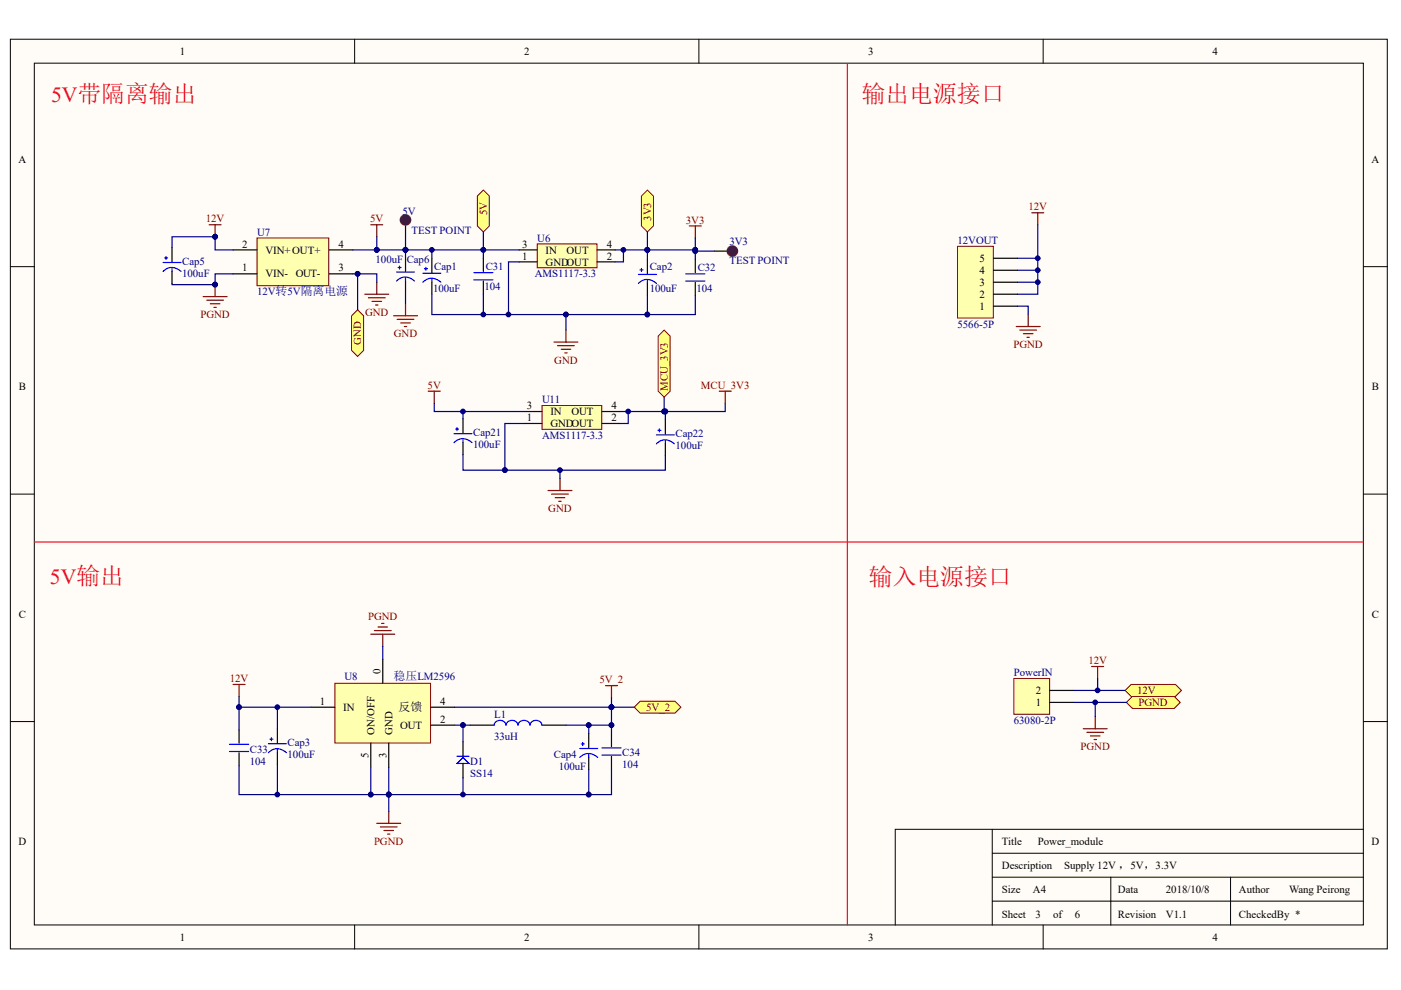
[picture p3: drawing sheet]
<svg xmlns="http://www.w3.org/2000/svg" width="297mm" height="210mm" viewBox="0 0 297 210" stroke-linecap="round" stroke-linejoin="round" font-family="sans-serif">
<g fill="#fffcf8" stroke="#000" stroke-width=".21">
<path d="M2.2 8.3h291.9v192.9h-291.9z"/>
<path d="M7.3 13.4h281.8v182.7h-281.8z"/>
</g>
<g fill="none" stroke="#000" stroke-width=".21">
<path d="M75.2 8.3v5.1M148.2 8.3v5.1M221.2 8.3v5.1M2.2 56.5h5.1M289.1 56.5h5.1M2.2 104.8h5.1M289.1 104.8h5.1M2.2 153h5.1M289.1 153h5.1M210.4 175.8v20.3M289.1 175.8h-99.3v20.3M75.2 196.1v5.1"/>
<path d="M148.2 196.1v5.1M210.4 180.9h78.7M210.4 186h78.7M210.4 191.1h78.7M221.2 196.1v5.1M235.5 186v10.1M260.9 186v10.1"/>
</g>
<path d="M113.9 51.7h12.7v5.1h-12.7z" fill="#ffffb0" stroke="#800000" stroke-width=".21"/>
<path d="M110.1 55.5h3.8M110.1 53h3.8M126.6 55.5h3.8M126.6 53h3.8" fill="none" stroke="#000" stroke-width=".25"/>
<g fill="none" stroke="#800000" stroke-width=".25">
<path d="M218.8 45.1h2.5M220 45.1v2.6M215.5 69.2h5M216.2 70h3.6M217 70.8h2M217.7 71.5h.5M218 66.7v2.5M229.7 154.5h5.1M230.4 155.3h3.6M231.2 156h2M231.4 141.3h2.6M232 156.8h.5"/>
<path d="M232.2 152v2.5M232.7 141.3v2.6"/>
</g>
<g fill="#ffff80" stroke="#800000" stroke-width=".21">
<path d="M238.8 148.9l1.3-1.2h8.9l1.2 1.2-1.2 1.3h-8.9z" fill-rule="evenodd"/>
<path d="M238.6 146.4l1.2-1.3h9.4l1.3 1.3-1.3 1.3h-9.4z" fill-rule="evenodd"/>
</g>
<path d="M232.2 148.9v3.1M232.7 143.9v2.5" fill="none" stroke="#000080" stroke-width=".25"/>
<g fill="#000080" stroke="#000080" stroke-width=".21">
<circle cx="232.7" cy="146.4" r=".5"/>
<circle cx="232.2" cy="148.9" r=".5"/>
<circle cx="45.6" cy="50.2" r=".5"/>
<circle cx="45.6" cy="60.3" r=".5"/>
</g>
<g fill="none" stroke="#800000" stroke-width=".25">
<path d="M44.3 47.7h2.6M45.6 47.7v2.5M78.6 47.7h2.6M79.9 47.7v2.5M79.9 59.8v2.6M43.1 62.9h5M43.8 63.6h3.6M44.6 64.4h2M45.4 65.2h.5M45.6 60.3v2.6M77.3 62.4h5.1M78.1 63.1h3.6"/>
<path d="M78.9 63.9h2M79.6 64.7h.5"/>
</g>
<path d="M71 144.9h20.3v12.6h-20.3z" fill="#ffffb0" stroke="#800000" stroke-width=".21"/>
<g fill="none" stroke="#000" stroke-width=".25">
<path d="M91.6 54.8v3M91.6 59.8v2.6M102.5 54.8v2.8M102.5 59.6v2.8M137.3 55v3.1M147.4 55v2.8M147.4 59.8v2.8M151.5 53.2h2.5M137.3 60.1v2.5M81.2 139.8v5.1M50.7 154.8v2.8M50.7 159.6v2.8"/>
<path d="M58.8 154.5v3.1M58.8 159.6v2.5M65.9 149.9h5.1M78.6 157.6v5M82.4 157.6v5M91.3 149.9h5.1M91.3 153.8h5.1M98.2 157.3v3.1M99.7 153.8h5.1M114.9 153.8h5.1M124.8 155.5v3.1M129.6 155.5v2.8"/>
<path d="M98.2 161.9v3M124.8 160.6v2.5M129.6 160.4v2.7"/>
</g>
<g fill="none" stroke="#00f" stroke-width=".25">
<path d="M89.7 59.8a2.6 2.6 0 0 1 3.8 0M89.7 57.9h3.8M90 57h.6M90.3 56.7v.6M91.6 59.2v.6M100.4 59.3h4.1M100.4 57.8h4.1M135.4 58.2h3.8M135.7 57.2h.6M136 56.9v.7M137.3 59.5v.6M145.4 59.6h4"/>
<path d="M145.4 58.1h4M135.4 60.1a2.6 2.6 0 0 1 3.8 0M48.7 159.3h4M48.7 157.8h4M56.9 159.6a2.6 2.6 0 0 1 3.8 0M56.9 157.7h3.8M57.2 156.7h.7M57.5 156.4v.7M58.8 159v.6M114.9 153.8a1.3 1.3 0 0 0-1.3-1.1 1.3 1.3 0 0 0-1.2 1.1 1.3 1.3 0 0 0-1.3-1.1 1.3 1.3 0 0 0-1.3 1.1 1.3 1.3 0 0 0-1.3-1.1 1.3 1.3 0 0 0-1.2 1.1 1.28 1.28 0 0 0-1.3-1.1 1.28 1.28 0 0 0-1.2 1.1M122.9 158.7h3.8M123.2 157.7h.7"/>
<path d="M123.6 157.4v.7M124.8 160v.6M127.6 158.6h4.1M96.9 161.9l1.3-1.3 1.2 1.3zM96.9 160.4h2.5M122.9 160.6a2.6 2.6 0 0 1 3.8 0M127.6 160.1h4.1"/>
</g>
<g fill="none" stroke="#000080" stroke-width=".25">
<path d="M91.6 53v1.8M102.5 53v1.8M110.1 55.5h-2.3v11.2M91.6 62.4v4.3h28.4M102.5 62.4v4.3M137.3 62.6v4.1h10.1v-4.1M137.3 66.7h-17.3v3.3M50.7 147.7v2.2M58.8 149.9v4.6M65.9 149.9h-15.2v4.9M96.4 153.8h1.8v3.5M98.2 153.8h1.5"/>
<path d="M120 153.8h4.8v1.7M124.8 153.8h4.8v1.7M129.6 147.9v2M50.7 162.4v6.1h27.9M58.8 162.1v6.4M78.6 162.6v5.9h46.2M82.4 162.6v9.4M98.2 164.9v3.6M124.8 163.1v5.4h4.8v-5.4"/>
</g>
<g fill="#000080" stroke="#000080" stroke-width=".21">
<circle cx="91.6" cy="53" r=".5"/>
<circle cx="102.5" cy="53" r=".5"/>
<circle cx="137.2" cy="66.7" r=".5"/>
<circle cx="102.5" cy="66.7" r=".5"/>
<circle cx="107.8" cy="66.7" r=".5"/>
<circle cx="120" cy="66.7" r=".5"/>
<circle cx="50.7" cy="149.9" r=".5"/>
<circle cx="58.8" cy="149.9" r=".5"/>
<circle cx="98.2" cy="153.7" r=".5"/>
<circle cx="129.6" cy="153.7" r=".5"/>
<circle cx="124.8" cy="153.7" r=".5"/>
<circle cx="58.8" cy="168.5" r=".5"/>
<circle cx="78.6" cy="168.5" r=".5"/>
<circle cx="82.4" cy="168.5" r=".5"/>
<circle cx="98.2" cy="168.5" r=".5"/>
<circle cx="124.8" cy="168.5" r=".5"/>
<circle cx="129.6" cy="149.9" r=".5"/>
</g>
<g fill="none" stroke="#800000" stroke-width=".25">
<path d="M146.1 47.9h2.6M147.4 47.9v2.5M117.5 72.5h5M118.2 73.3h3.6M119 74.1h2M119.7 74.8h.6M120 70v2.5M49.4 145.1h2.6M50.7 145.1v2.6M128.4 145.4h2.5M129.6 145.4v2.5M79.9 174.6h5.1"/>
<path d="M80.6 175.3h3.6M81.4 176.1h2M82.2 176.8h.5M82.4 172v2.6"/>
</g>
<circle cx="155.3" cy="53.2" r=".6" fill="none" stroke="#602732" stroke-width="1.3"/>
<circle cx="86" cy="46.6" r=".6" fill="#fffcf8" stroke="#602732" stroke-width="1.3"/>
<path d="M86 47.9v2.5" fill="none" stroke="#000" stroke-width=".25"/>
<path d="M86 53h24.1M147.4 53v.2h4.1M147.4 53.2v1.8M81.2 137v2.8" fill="none" stroke="#000080" stroke-width=".25"/>
<g fill="#000080" stroke="#000080" stroke-width=".21">
<circle cx="86" cy="53" r=".5"/>
<circle cx="147.4" cy="53.2" r=".5"/>
<circle cx="147.4" cy="53" r=".5"/>
</g>
<path d="M78.6 134.5h5.1M79.4 133.7h3.5M80.1 132.9h2.1M80.9 132.2h.5M81.2 134.5v2.5" fill="none" stroke="#800000" stroke-width=".25"/>
<path d="M179.7 13.6v182.5M7.3 114.9h281.8" fill="none" stroke="#ee0e22" stroke-width=".25"/>
<g fill="#ffff80" stroke="#800000" stroke-width=".21">
<path d="M134.5 149.9l1.2-1.2h7.4l1.3 1.2-1.3 1.3h-7.4z" fill-rule="evenodd"/>
<path d="M136 41.6l1.3-1.3 1.2 1.3v6.3l-1.2 1.3-1.3-1.3z" fill-rule="evenodd"/>
<path d="M101.2 41.6l1.3-1.3 1.2 1.3v6.3l-1.2 1.3-1.3-1.3z" fill-rule="evenodd"/>
</g>
<path d="M102.5 49.2v3.8M137.3 49.2v5.8M147.4 50.4v2.6h-17M96.4 149.9h38.1M129.6 149.9v3.9" fill="none" stroke="#000080" stroke-width=".25"/>
<g fill="#000080" stroke="#000080" stroke-width=".21">
<circle cx="102.5" cy="53" r=".5"/>
<circle cx="147.4" cy="53" r=".5"/>
<circle cx="137.2" cy="53" r=".5"/>
<circle cx="129.6" cy="149.9" r=".5"/>
<circle cx="129.6" cy="153.7" r=".5"/>
</g>
<path d="M74.6 66.9l1.2-1.2 1.3 1.2v7.4l-1.3 1.3-1.2-1.3z" fill-rule="evenodd" fill="#ffff80" stroke="#800000" stroke-width=".21"/>
<path d="M34.6 57.6a2.6 2.6 0 0 1 3.8 0M34.6 55.7h3.8M34.9 54.7h.6M35.2 54.4v.6M36.5 56.9v.7M84.1 59.6a2.6 2.6 0 0 1 3.8 0M86 59v.6" fill="none" stroke="#00f" stroke-width=".25"/>
<path d="M36.5 52.5v3M36.5 57.6v2.5M86 59.6v2.5" fill="none" stroke="#000" stroke-width=".25"/>
<path d="M86 50.4v2.6h-6.1M86 62.1v2.3" fill="none" stroke="#000080" stroke-width=".25"/>
<g fill="#000080" stroke="#000080" stroke-width=".21">
<circle cx="86" cy="53" r=".5"/>
<circle cx="79.9" cy="53" r=".5"/>
</g>
<path d="M83.4 66.9h5.1M84.2 67.7h3.6M85 68.5h2M85.7 69.2h.5M86 64.4v2.5" fill="none" stroke="#800000" stroke-width=".25"/>
<path d="M114.9 86h12.7v5h-12.7z" fill="#ffffb0" stroke="#800000" stroke-width=".21"/>
<path d="M98.2 88.8v3M98.2 93.9v2.5M111.1 89.8h3.8M111.1 87.3h3.8M127.6 89.8h3.8M127.6 87.3h3.8M141.1 89v3.1M141.1 94.1v2.5" fill="none" stroke="#000" stroke-width=".25"/>
<path d="M90.8 82.9h2.5M92.1 82.9v2.6M152.5 82.9h2.5M153.8 82.9v2.6M116.2 104h5.1M117 104.8h3.5M117.7 105.5h2M118.5 106.3h.5M118.7 101.5v2.5" fill="none" stroke="#800000" stroke-width=".25"/>
<path d="M96.3 93.9a2.6 2.6 0 0 1 3.8 0M96.3 91.9h3.8M96.6 91h.6M96.9 90.7v.6M98.2 93.2v.7M139.2 94.1a2.6 2.6 0 0 1 3.8 0M139.2 92.2h3.8M139.5 91.2h.6M139.8 90.9v.7M141.1 93.5v.6" fill="none" stroke="#00f" stroke-width=".25"/>
<path d="M92.1 85.5v1.8h19M98.2 87.3v1.5M111.1 89.8h-4.1v9.9h-8.8v-3.3M118.7 99.7v1.8M141.1 96.6v3.1h-34.1M153.8 85.5v1.8h-12.7v1.7" fill="none" stroke="#000080" stroke-width=".25"/>
<g fill="#000080" stroke="#000080" stroke-width=".21">
<circle cx="98.2" cy="87.2" r=".5"/>
<circle cx="118.7" cy="99.7" r=".5"/>
<circle cx="107" cy="99.7" r=".5"/>
<circle cx="141.1" cy="87.2" r=".5"/>
</g>
<path d="M139.5 71.3l1.3-1.3 1.3 1.3v11.6l-1.3 1.3-1.3-1.3z" fill-rule="evenodd" fill="#ffff80" stroke="#800000" stroke-width=".21"/>
<path d="M131.4 87.3h9.4M140.8 84.2v3.1h.3" fill="none" stroke="#000080" stroke-width=".25"/>
<g fill="#000080" stroke="#000080" stroke-width=".21">
<circle cx="140.8" cy="87.2" r=".5"/>
<circle cx="141.1" cy="87.2" r=".5"/>
</g>
<path d="M54.5 50.4h15.2v10.2h-15.2z" fill="#ffffb0" stroke="#800000" stroke-width=".21"/>
<path d="M49.4 58.1h5.1M49.4 53h5.1M69.7 58.1h5.1M69.7 53h5.1" fill="none" stroke="#000" stroke-width=".25"/>
<path d="M36.5 52.5v-2.3h9.1v2.8h3.8M49.4 58.1h-3.8v2.2h-9.1v-.2M74.8 58.1h1M79.9 59.8v-1.7h-4.1v7.6M79.9 50.2v2.8h-5.1" fill="none" stroke="#000080" stroke-width=".25"/>
<g fill="#000080" stroke="#000080" stroke-width=".21">
<circle cx="45.6" cy="60.3" r=".5"/>
<circle cx="45.6" cy="50.2" r=".5"/>
<circle cx="79.9" cy="53" r=".5"/>
<circle cx="75.8" cy="58.1" r=".5"/>
</g>
<path d="M214.9 143.9h7.6v7.5h-7.6z" fill="#ffffb0" stroke="#800000" stroke-width=".21"/>
<path d="M222.6 148.9h5M222.6 146.4h5" fill="none" stroke="#000" stroke-width=".25"/>
<path d="M227.6 146.4h11M227.6 148.9h11.2" fill="none" stroke="#000080" stroke-width=".25"/>
<path d="M203 52.2h7.6v15.2h-7.6z" fill="#ffffb0" stroke="#800000" stroke-width=".21"/>
<path d="M210.6 59.8h5.1M210.6 57.3h5.1M210.6 54.8h5.1M210.6 64.9h5.1M210.6 62.4h5.1" fill="none" stroke="#000" stroke-width=".25"/>
<path d="M132.2 53v2.5h-1.8M215.7 54.8h4.3M215.7 57.3h4.3M215.7 59.8h4.3M220 47.7v14.7h-4.3M215.7 64.9h2.3v1.8M133.2 87.3v2.5h-1.8" fill="none" stroke="#000080" stroke-width=".25"/>
<g fill="#000080" stroke="#000080" stroke-width=".21">
<circle cx="220" cy="54.8" r=".5"/>
<circle cx="220" cy="57.3" r=".5"/>
<circle cx="220" cy="59.8" r=".5"/>
<circle cx="133.2" cy="87.2" r=".5"/>
<circle cx="132.2" cy="53" r=".5"/>
</g>
<g font-size="5" fill="#ee0e22">
<text x="182.7" y="21.5">输出电源接口</text>
<text x="184.2" y="124.1">输入电源接口</text>
</g>
<g font-size="4.6" fill="#ee0e22">
<text x="10.8" y="21.5">5V带隔离输出</text>
<text x="10.6" y="123.8">5V输出</text>
</g>
<text font-size="3.9" fill="#000080" x="85" y="56.7">PICap601</text>
<text font-size="2.5" fill="#000080" x="83.4" y="144.1">稳压LM2596</text>
<text font-size="2.5" x="84.5" y="150.7">反馈</text>
<g font-size="2.3">
<text x="38.1" y="11.6">1</text>
<text x="111.1" y="11.6">2</text>
<text x="184.1" y="11.6">3</text>
<text x="257.1" y="11.6">4</text>
<text x="3.9" y="34.5">A</text>
<text x="290.8" y="34.5">A</text>
<text x="51.3" y="52.5">2</text>
<text x="56.3" y="53.8">VIN+OUT+</text>
<text x="71.8" y="52.5">4</text>
<text x="110.7" y="52.5">3</text>
<text x="115.7" y="53.8">IN</text>
<text x="120.1" y="53.8">OUT</text>
<text x="128.6" y="52.5">4</text>
<text x="51.3" y="57.6">1</text>
<text x="56.3" y="58.8">VIN- OUT-</text>
<text x="71.8" y="57.6">3</text>
<text x="110.7" y="55">1</text>
<text x="115.7" y="56.3">GNDOUT</text>
<text x="128.6" y="55">2</text>
<text x="207.7" y="58.1">4</text>
<text x="207.7" y="55.5">5</text>
<text x="207.7" y="65.7">1</text>
<text x="207.7" y="63.2">2</text>
<text x="207.7" y="60.6">3</text>
<text x="4" y="82.7">B</text>
<text x="290.8" y="82.7">B</text>
<text x="111.7" y="89.3">1</text>
<text x="111.7" y="86.7">3</text>
<text x="116.7" y="88">IN</text>
<text x="121.1" y="88">OUT</text>
<text x="129.7" y="89.3">2</text>
<text x="129.7" y="86.7">4</text>
<text x="116.7" y="90.6">GNDOUT</text>
<text x="4" y="130.9">C</text>
<text x="290.8" y="130.9">C</text>
<text x="80.7" y="142.8" transform="rotate(-90 80.7 142.8)">0</text>
<text x="67.8" y="149.5">1</text>
<text x="93.3" y="149.5">4</text>
<text x="219.6" y="149.7">1</text>
<text x="219.6" y="147.2">2</text>
<text x="72.8" y="150.7">IN</text>
<text x="79.4" y="155.8" transform="rotate(-90 79.4 155.8)">ON/OFF</text>
<text x="83.2" y="155.8" transform="rotate(-90 83.2 155.8)">GND</text>
<text x="84.8" y="154.5">OUT</text>
<text x="93.3" y="153.3">2</text>
<text x="78.1" y="160.7" transform="rotate(-90 78.1 160.7)">5</text>
<text x="81.9" y="160.7" transform="rotate(-90 81.9 160.7)">3</text>
<text x="3.9" y="179.1">D</text>
<text x="212.4" y="179.1">Title</text>
<text x="220" y="179.1">Power_module</text>
<text x="290.8" y="179.1">D</text>
<text x="212.4" y="184.2">Description</text>
<text x="225.6" y="184.2">Supply 12V ，5V，3.3V</text>
<text x="212.4" y="189.3">Size</text>
<text x="219" y="189.3">A4</text>
<text x="237" y="189.3">Data</text>
<text x="247.2" y="189.3">2018/10/8</text>
<text x="262.7" y="189.3">Author</text>
<text x="273.3" y="189.3">Wang Peirong</text>
<text x="212.4" y="194.6">Sheet</text>
<text x="219.5" y="194.6">3</text>
<text x="223.3" y="194.6">of</text>
<text x="227.9" y="194.6">6</text>
<text x="237" y="194.6">Revision</text>
<text x="247.2" y="194.6">V1.1</text>
<text x="262.7" y="194.6">CheckedBy *</text>
<text x="38.1" y="199.4">1</text>
<text x="111.1" y="199.4">2</text>
<text x="184.1" y="199.4">3</text>
<text x="257.1" y="199.4">4</text>
</g>
<g font-size="2.3" fill="#800000">
<text x="43.6" y="47.2">12V</text>
<text x="78.5" y="47.2">5V</text>
<text x="103.3" y="45.6" transform="rotate(-90 103.3 45.6)">5V</text>
<text x="138" y="46.8" transform="rotate(-90 138 46.8)">3V3</text>
<text x="145.4" y="47.4">3V3</text>
<text x="218.1" y="44.6">12V</text>
<text x="42.5" y="67.5">PGND</text>
<text x="77.4" y="67">GND</text>
<text x="83.5" y="71.5">GND</text>
<text x="76.6" y="73" transform="rotate(-90 76.6 73)">GND</text>
<text x="117.5" y="77.1">GND</text>
<text x="214.9" y="73.8">PGND</text>
<text x="90.7" y="82.4">5V</text>
<text x="141.6" y="82.8" transform="rotate(-90 141.6 82.8)">MCU_3V3</text>
<text x="148.6" y="82.4">MCU_3V3</text>
<text x="116.3" y="108.6">GND</text>
<text x="78" y="131.4">PGND</text>
<text x="230.8" y="140.8">12V</text>
<text x="48.7" y="144.6">12V</text>
<text x="127.1" y="144.9">5V_2</text>
<text x="241.1" y="147.2">12V</text>
<text x="241.4" y="149.7">PGND</text>
<text x="137" y="150.7">5V_2</text>
<text x="229.1" y="159.1">PGND</text>
<text x="79.3" y="179.1">PGND</text>
</g>
<g font-size="2.3" fill="#000080">
<text x="85.4" y="45.5">5V</text>
<text x="54.5" y="50">U7</text>
<text x="87.2" y="49.7">TEST POINT</text>
<text x="113.9" y="51.2">U6</text>
<text x="154.7" y="52">3V3</text>
<text x="203" y="51.7">12VOUT</text>
<text x="38.6" y="56.2">Cap5</text>
<text x="38.6" y="58.7">100uF</text>
<text x="79.6" y="55.8">100uF</text>
<text x="86.2" y="55.8">Cap6</text>
<text x="92.1" y="57.3">Cap1</text>
<text x="103" y="57.3">C31</text>
<text x="113.4" y="58.8">AMS1117-3.3</text>
<text x="137.8" y="57.3">Cap2</text>
<text x="147.9" y="57.6">C32</text>
<text x="154.7" y="56">TEST POINT</text>
<text x="54.5" y="62.7">12V转5V隔离电源</text>
<text x="91.8" y="61.9">100uF</text>
<text x="102.7" y="61.4">104</text>
<text x="137.8" y="61.9">100uF</text>
<text x="147.7" y="61.9">104</text>
<text x="203" y="69.5">5566-5P</text>
<text x="114.9" y="85.5">U11</text>
<text x="100.3" y="92.5">Cap21</text>
<text x="100.3" y="95">100uF</text>
<text x="114.9" y="93.1">AMS1117-3.3</text>
<text x="143.2" y="92.7">Cap22</text>
<text x="143.2" y="95.3">100uF</text>
<text x="214.9" y="143.3">PowerIN</text>
<text x="73" y="144.1">U8</text>
<text x="104.8" y="152.2">L1</text>
<text x="214.9" y="153.5">63080-2P</text>
<text x="53" y="159.6">C33</text>
<text x="61" y="158.2">Cap3</text>
<text x="61" y="160.8">100uF</text>
<text x="104.8" y="156.8">33uH</text>
<text x="117.5" y="160.6">Cap4</text>
<text x="131.9" y="160.4">C34</text>
<text x="53" y="162.1">104</text>
<text x="99.7" y="162.1">D1</text>
<text x="99.7" y="164.7">SS14</text>
<text x="118.5" y="163.2">100uF</text>
<text x="131.9" y="162.9">104</text>
</g>
</svg>
